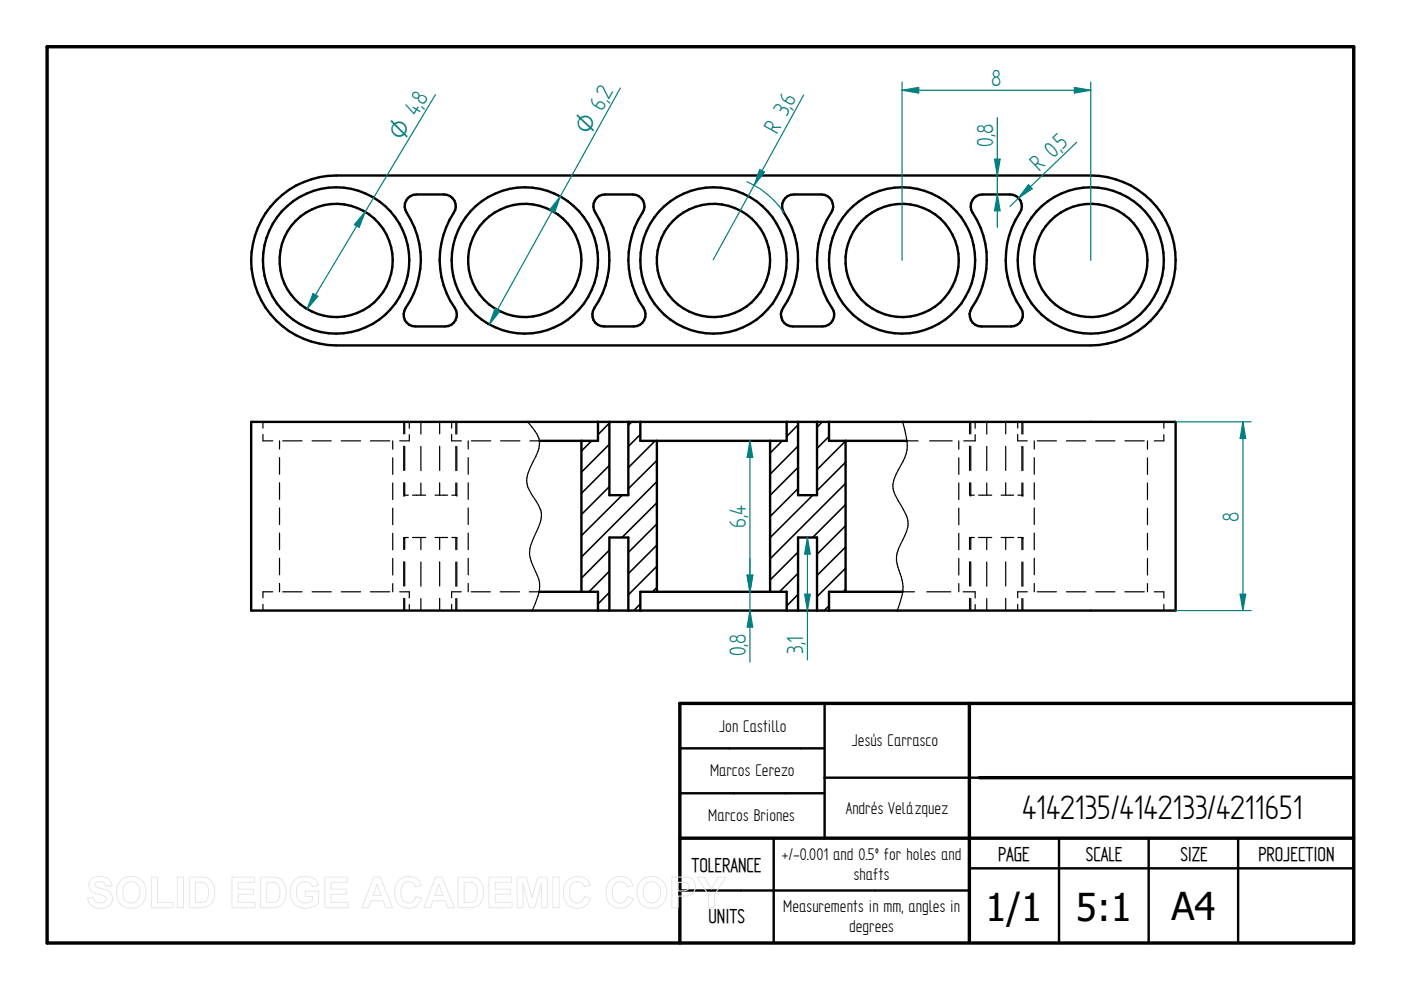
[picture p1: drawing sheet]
<svg xmlns="http://www.w3.org/2000/svg" width="297mm" height="210mm" viewBox="0 0 297 210" stroke-linecap="round" stroke-linejoin="round" font-family="sans-serif">
<path d="M10 9.9h277v190h-277zM205.5 149.1v50.5M287 149.1h-142.9v50.8M144.1 177.7h142.9M207.6 164.9h79.4" fill="none" stroke="#000" stroke-width=".72"/>
<g fill="none" stroke="#000" stroke-width=".51">
<path d="M58.5 42.5a18.2 18.2 0 0 1 12.8-5.3h160a18 18 0 0 1 18 18 18 18 0 0 1-18 18h-160a18 18 0 0 1-16.6-11.1 18 18 0 0 1 3.8-19.6zM86.5 42l1.1-.7 .7-.1h5.8a2.48 2.48 0 0 1 2.1 3.9 17.9 17.9 0 0 0 .2 20.2 2.52 2.52 0 0 1-2 3.9h-6.3a2.49 2.49 0 0 1-2.3-1.3 2.49 2.49 0 0 1 .2-2.6 18.2 18.2 0 0 0-.1-20.8 2.42 2.42 0 0 1 .6-2.5zM126.5 42l.5-.4 1.3-.4h5.9a2.48 2.48 0 0 1 2 3.9 17.9 17.9 0 0 0 .2 20.2 2.52 2.52 0 0 1-2 3.9h-6.3a2.49 2.49 0 0 1-2.3-1.3 2.49 2.49 0 0 1 .2-2.6 18.4 18.4 0 0 0-.1-20.8 2.42 2.42 0 0 1 .6-2.5zM166.5 42l.5-.4 1.3-.4h5.9a2.48 2.48 0 0 1 2 3.9 18.3 18.3 0 0 0 .5 20.8 2.5 2.5 0 0 1-2.3 3.3h-6.3a2.49 2.49 0 0 1-2.1-3.9 18 18 0 0 0 .2-20.2 2.57 2.57 0 0 1 .3-3.1zM206.5 42l.5-.4 1.3-.4h5.9a2.48 2.48 0 0 1 2 3.9 18.3 18.3 0 0 0 .5 20.8 2.5 2.5 0 0 1-2.3 3.3h-6.3a2.49 2.49 0 0 1-2.1-3.9 18.3 18.3 0 0 0-.1-20.8 2.57 2.57 0 0 1 .6-2.5zM53.3 89.5h196v40h-196zM123.3 93.5v32M126.8 89.5v4h-12.4M133.2 89.5v15.5h-4v-15.5M139.3 93.5v32M163.3 93.5v32M166.8 89.5v4h-31v-4"/>
<path d="M173.2 89.5v15.5h-4v-15.5M175.8 89.5v4h16.5M179.3 93.5v32M114.3 125.5h12.5v4M129.2 129.5v-15.5h4v15.5M166.8 129.5v-4h-31v4M173.2 129.5v-15.5h-4v15.5M191.4 125.5h-15.6v4M144.1 158.7h30.7M174.8 149.1v28.6M144.1 168.2h30.7M164 177.7v22.2"/>
<path d="M207.6 164.9h-32.8M224.5 177.7v22.2M243.5 177.7v22.2M262.5 177.7v22.2M144.1 188.8h61.4M205.5 184.1h81.5"/>
<circle cx="71.3" cy="55.2" r="15.5"/>
<circle cx="71.3" cy="55.2" r="12"/>
<circle cx="111.3" cy="55.2" r="15.5"/>
<circle cx="111.3" cy="55.2" r="12"/>
<circle cx="151.3" cy="55.2" r="12"/>
<circle cx="151.3" cy="55.2" r="15.5"/>
<circle cx="191.2" cy="55.2" r="15.5"/>
<circle cx="191.3" cy="55.2" r="12"/>
<circle cx="231.3" cy="55.2" r="15.5"/>
<circle cx="231.3" cy="55.2" r="12"/>
</g>
<g fill="none" stroke="#000" stroke-width=".34">
<path d="M125.4 93.5l-2.1 2.1M129.2 89.7l-2.4 2.5M129.2 94.2l-5.9 5.9M129.2 98.7l-5.9 5.9M133.9 89.5l-.7 .7M135.8 92.1l-2.6 2.6M138.9 93.5l-5.7 5.6M139.3 97.6l-6.1 6M165.9 93.5l-2.6 2.6M169.2 90.1l-2.4 2.4M169.2 94.6l-5.9 5.9M169.2 99.1l-5.9 5.9"/>
<path d="M174.3 89.5l-1.1 1.1M175.8 92.5l-2.6 2.6M179.3 93.5l-6.1 6.1M179.3 98l-6.1 6.1M129.2 103.2l-5.9 5.9M129.2 116.6l-5.9 6M131.9 105l-8.6 8.6M139.3 106.6l-7.4 7.4M139.3 102.1l-16 16M139.3 111.1l-6.1 6M139.3 115.6l-6.1 6M169.2 103.6l-5.9 5.9"/>
<path d="M169.2 117.1l-5.9 5.9M172.3 105l-9 9M179.3 111.5l-6.1 6M179.3 116l-6.1 6M179.3 107l-7 7M179.3 102.5l-16 16M129.2 121.1l-4.3 4.4M129.2 125.6l-2.4 2.5M135.8 128.1l-1.4 1.4M139.3 124.5l-1 1M139.3 120.1l-6.1 6M169.2 121.5l-3.9 4"/>
<path d="M169.2 126l-2.4 2.5M175.8 128.4l-1.1 1.1M179.3 120.5l-6.1 6M179.3 125l-.5 .5"/>
</g>
<g fill="none" stroke="#000" stroke-width=".25">
<path d="M55.7 92.1v1.4h2.1M55.7 89.5v1.3M59.3 93.5v1.7M59.3 97v3.5M59.9 93.5h4.1M66.2 93.5h4M72.3 93.5h4.2M78.5 93.5h4.1M83.3 93.5v1.7M83.3 97.1v3.5M85.6 89.5v2.5M85.6 94.6v5.1"/>
<path d="M85.8 89.5v2.5M85.8 94.6v5.1M86.8 92.2v1.3h-2.1M86.8 89.5v1.3M89.2 89.5v2.5M89.2 94.7v5.1M93.2 89.5v2.5M93.2 94.6v5.1M95.8 92.1v1.4h2M95.8 89.5v1.3M96.6 89.5v2.5M96.6 94.7v5.1"/>
<path d="M96.9 89.5v2.5M96.9 94.7v5.1M99.3 93.5v1.7M99.3 97v3.5M99.9 93.5h4.2M106.1 93.5h4.1M111.9 89.5l1.9 2.4 .6 1.6M112.3 93.5h2.1M114.4 93.5v.5a7 7 0 0 1-1.4 3.9l-.5 1.1a5 5 0 0 0 .2 5.8l1 1.5a4.9 4.9 0 0 1 .4 5.6l-1 2.2a6.3 6.3 0 0 0 .1 6.4 7.2 7.2 0 0 1 1.2 4.5 17 17 0 0 1-1.5 4.5M191.4 89.5a16.8 16.8 0 0 1 .9 5.8 11.4 11.4 0 0 1-1.8 4.4 5.3 5.3 0 0 0-.8 4.9l1.8 3.4a5.1 5.1 0 0 1 .3 5.6l-.4 .9a6.5 6.5 0 0 0-1 5.7 9.8 9.8 0 0 1 .8 6.3l-1 3M192.3 93.5h2.3M197.1 93.5h4.8"/>
<path d="M203.3 93.5v1.7M203.3 97.1v3.5M205.6 89.5v2.5M205.6 94.6v5.1M205.8 89.5v2.5M205.8 94.6v5.1M206.8 92.2v1.3h-2.5M206.8 89.5v1.3M209.2 89.5v2.5M209.2 94.7v5.1M213.2 89.5v2.5M213.2 94.6v5.1"/>
<path d="M215.8 92.1v1.4h2M215.8 89.5v1.3M216.7 89.5v2.5M216.7 94.7v5.1M216.9 89.5v2.5M216.9 94.7v5.1M219.3 93.5v1.7M219.3 97v3.5M219.9 93.5h4.1M226.1 93.5h4.1M232.3 93.5h4.1M238.5 93.5h4.1"/>
<path d="M243.3 93.5v1.8M243.3 97.1v3.5M246.8 92.2v1.3h-2.1M246.8 89.5v1.3M59.3 102.4v3.5M59.3 107.7v3.5M59.3 113v3.5M59.3 118.4v3.5M83.3 102.4v3.5M83.3 107.7v3.6M83.3 113.1v3.5M83.3 118.4v3.5"/>
<path d="M85.6 102.4v2.6M85.6 114v2.5M85.6 119.1v5.1M85.6 105h.1M85.6 114h.1M85.8 105h.1M85.8 114h.8M85.8 105h.8M85.8 102.4v2.6M85.8 114h.1M85.8 114v2.5M85.8 119.1v5.1"/>
<path d="M87.5 114h2.8M89.2 102.4v2.6M89.2 114v2.5M89.2 119.2v5.1M90.3 105h-2.8M92.2 105h2.7M92.2 114h2.7M93.2 102.4v2.6M93.2 114v2.5M93.2 119.1v5.1M95.8 105h.9M95.8 114h.9"/>
<path d="M96.6 102.4v2.6M96.6 114v2.5M96.6 119.2v5.1M96.9 105h.1M96.9 114h.1M96.9 102.4v2.6M96.9 114v2.5M96.9 119.2v5.1M99.3 102.4v3.5M99.3 107.7v3.5M99.3 113v3.5M99.3 118.4v3.5"/>
<path d="M203.3 102.4v3.5M203.3 107.7v3.6M203.3 113.1v3.5M203.3 118.4v3.5M205.6 102.4l.1 2.6M205.6 119.1v5.1M205.7 114l-.1 2.5M205.8 114h.1M205.8 114h.8M205.8 105h.1M205.8 105h.8M205.8 102.4v2.6"/>
<path d="M205.8 114v2.5M205.8 119.1v5.1M207.5 114h2.8M207.5 105h2.8M209.2 102.4v2.6M209.2 114v2.5M209.2 119.2v5.1M212.3 114h2.6M212.3 105h2.6M213.2 102.4v2.6M213.2 114v2.5M213.2 119.1v5.1"/>
<path d="M215.8 114h.9M215.8 105h.9M216.7 102.4v2.6M216.7 114v2.5M216.7 119.2v5.1M216.7 114h.1M216.7 105h.1M216.9 114h.1M216.9 105h.1M216.9 102.4v2.6M216.9 114v2.5M216.9 119.2v5.1"/>
<path d="M219.3 102.4v3.5M219.3 107.7v3.5M219.3 113v3.5M219.3 118.4v3.5M243.3 102.4v3.5M243.3 107.7v3.6M243.3 113.1v3.5M243.3 118.4v3.5M55.7 128.1v1.4M57.8 125.5h-2.1v1.2M59.3 123.7v1.8M59.9 125.5h4.1"/>
<path d="M66.2 125.5h4M72.3 125.5h4.2M78.5 125.5h4.1M83.3 123.7v1.8M84.7 125.5h2.1v1.3M85.6 126.9v2.6M85.8 126.9v2.6M86.8 128.2v1.3M89.2 126.9v2.6M93.2 126.9v2.6M95.8 128.1v1.4M96.6 126.9v2.6"/>
<path d="M96.9 126.9v2.6M97.8 125.5h-2v1.2M99.3 123.7v1.8M99.9 125.5h4.1M106 125.5h4.1M112.2 125.5h2.1M191.4 125.5h2.5M196.5 125.5h5.1M203.3 123.7v1.8M204.2 125.5h2.6v1.3M205.6 126.9v2.6M205.8 126.9v2.6"/>
<path d="M206.8 128.2v1.3M209.2 126.9v2.6M213.2 126.9v2.6M215.8 128.1v1.4M216.7 126.9v2.6M216.9 126.9v2.6M217.8 125.5h-2v1.2M219.3 123.7v1.8M219.9 125.5h4.1M226.1 125.5h4.1M232.3 125.5h4.1M238.5 125.5h4.1"/>
<path d="M243.3 123.7v1.8M244.7 125.5h2.1v1.3M246.8 128.2v1.3"/>
</g>
<path d="M218.1 39.2l.8 .8-3 2zM228.3 30.2l-14.1 13.5" fill="none" stroke="#008080" stroke-width=".25"/>
<path d="M218.1 39.2l.8 .8-3 2z" fill="#008080"/>
<path d="M92.3 20.1l-27.2 45.4M66.4 62.2l1 .6-2.3 2.7z" fill="none" stroke="#008080" stroke-width=".25"/>
<path d="M66.4 62.2l1 .6-2.3 2.7z" fill="#008080"/>
<path d="M77.4 44.9l-1.2 3.3-1.1-.6z" fill="none" stroke="#008080" stroke-width=".25"/>
<path d="M77.4 44.9l-1.2 3.3-1.1-.6z" fill="#008080"/>
<path d="M131.5 18.7l-27.7 50.1M104.9 65.4l1.1 .6-2.2 2.8z" fill="none" stroke="#008080" stroke-width=".25"/>
<path d="M104.9 65.4l1.1 .6-2.2 2.8z" fill="#008080"/>
<path d="M118.8 41.7l-1.2 3.3-1-.6z" fill="none" stroke="#008080" stroke-width=".25"/>
<path d="M118.8 41.7l-1.2 3.3-1-.6z" fill="#008080"/>
<path d="M158.3 38.5l1.6 .8M159.9 39.3a18.3 18.3 0 0 1 6.3 5.8M161.1 35.9l1 .6-2.2 2.8zM170.4 20.2l-19.2 34.9" fill="none" stroke="#008080" stroke-width=".25"/>
<path d="M161.1 35.9l1 .6-2.2 2.8z" fill="#008080"/>
<path d="M211.5 41.2l.5 3.5h-1.1z" fill="none" stroke="#008080" stroke-width=".25"/>
<path d="M211.5 41.2l.5 3.5h-1.1z" fill="#008080"/>
<path d="M210.9 33.7h1.1l-.5 3.5z" fill="none" stroke="#008080" stroke-width=".25"/>
<path d="M210.9 33.7h1.1l-.5 3.5z" fill="#008080"/>
<path d="M211.5 24.9v23.3M159 129.5l.6 3.5h-1.2z" fill="none" stroke="#008080" stroke-width=".25"/>
<path d="M159 129.5l.6 3.5h-1.2z" fill="#008080"/>
<path d="M158.4 122h1.2l-.6 3.5z" fill="none" stroke="#008080" stroke-width=".25"/>
<path d="M158.4 122h1.2l-.6 3.5z" fill="#008080"/>
<path d="M159 93.5l.6 3.5h-1.2zM159 118.4v22" fill="none" stroke="#008080" stroke-width=".25"/>
<path d="M159 93.5l.6 3.5h-1.2z" fill="#008080"/>
<path d="M158.4 122h1.2l-.6 3.5z" fill="none" stroke="#008080" stroke-width=".25"/>
<path d="M158.4 122h1.2l-.6 3.5z" fill="#008080"/>
<path d="M159 93.5v32M170.6 126h1.2l-.6 3.5z" fill="none" stroke="#008080" stroke-width=".25"/>
<path d="M170.6 126h1.2l-.6 3.5z" fill="#008080"/>
<path d="M171.2 114l.6 3.5h-1.2z" fill="none" stroke="#008080" stroke-width=".25"/>
<path d="M171.2 114l.6 3.5h-1.2z" fill="#008080"/>
<path d="M249.3 89.5h16M171.2 114v25.9M249.3 129.5h16M262.9 126h1.2l-.6 3.5z" fill="none" stroke="#008080" stroke-width=".25"/>
<path d="M262.9 126h1.2l-.6 3.5z" fill="#008080"/>
<path d="M263.5 89.5l.6 3.5h-1.2z" fill="none" stroke="#008080" stroke-width=".25"/>
<path d="M263.5 89.5l.6 3.5h-1.2z" fill="#008080"/>
<path d="M191.3 19.1l3.5-.6v1.2zM191.3 17.4v37.8M231.3 17.4v37.8M263.5 89.5v40" fill="none" stroke="#008080" stroke-width=".25"/>
<path d="M191.3 19.1l3.5-.6v1.2z" fill="#008080"/>
<path d="M227.8 18.5l3.5 .6-3.5 .6z" fill="none" stroke="#008080" stroke-width=".25"/>
<path d="M227.8 18.5l3.5 .6-3.5 .6z" fill="#008080"/>
<path d="M191.3 19.1h40" fill="none" stroke="#008080" stroke-width=".25"/>
<g fill="none" stroke="#e6e6e6" stroke-width=".21">
<path d="M19.3 186.5a3.1 3.1 0 0 1 4 .2l.4 1.1-1.3 .1a1.28 1.28 0 0 0-1-1 1.28 1.28 0 0 0-1.3 .5v.4a5.6 5.6 0 0 0 2.5 .9 1.98 1.98 0 0 1 1.2 2.4 1.98 1.98 0 0 1-2.2 1.5 2.48 2.48 0 0 1-3-2.2l1.2-.2a1.44 1.44 0 0 0 1.3 1.3 1.44 1.44 0 0 0 1.5-.9 1.18 1.18 0 0 0-1.4-.9 2.36 2.36 0 0 1-2.4-2l.1-.7zM25.8 186.5a3.3 3.3 0 0 1 3.9-.1 3.3 3.3 0 0 1 1.2 3.8 3.2 3.2 0 0 1-3.8 2.3 3.2 3.2 0 0 1-2.4-3.8 3 3 0 0 1 1.1-2.2zM26.5 187.5a1.87 1.87 0 0 1 2.2-.4 1.87 1.87 0 0 1 1 2.1 1.87 1.87 0 0 1-1.8 2.3 1.87 1.87 0 0 1-1.9-2.3l.1-.8zM32.1 186h1.3v5.3h3.3v1.1h-4.6zM37.6 186h1.3v6.4h-1.3zM40.1 186h2.4a2.79 2.79 0 0 1 3 3.3 2.79 2.79 0 0 1-2.9 3.1h-2.5zM41.4 187.1a2.64 2.64 0 0 1 2.5 .5 3.3 3.3 0 0 1-.3 3.5l-.8 .2h-1.4zM49.2 186h4.8v1.1h-3.5v1.4h3.2v1.1h-3.2v1.7h3.6v1.1h-4.9zM55.2 186h2.4a2.79 2.79 0 0 1 3.1 3.3 2.79 2.79 0 0 1-3 3.1h-2.5zM56.6 187.1a2.64 2.64 0 0 1 2.4 .5 3.3 3.3 0 0 1-.3 3.5l-.8 .2h-1.3zM62.3 186.8a3.6 3.6 0 0 1 4.6-.2l.6 1.1-1.3 .3a1.8 1.8 0 0 0-2.2-1 1.8 1.8 0 0 0-1.2 2.1 2.01 2.01 0 0 0 1.1 2.2 2.01 2.01 0 0 0 2.3-.4v-.8h-1.5v-1.1h2.9v2.6a3.8 3.8 0 0 1-5.5-.3 4 4 0 0 1 .2-4.5zM68.9 186h4.8v1.1h-3.5v1.4h3.2v1.1h-3.2v1.7h3.6v1.1h-4.9z"/>
<path d="M79.2 186h1.4l2.6 6.4h-1.4l-.6-1.4h-2.5l-.6 1.4h-1.4zM79.9 187.5l.9 2.4h-1.7zM84.5 186.7a2.87 2.87 0 0 1 4.9 1l-1.3 .3a1.6 1.6 0 0 0-1.8-1 1.6 1.6 0 0 0-1.3 1.7 2.19 2.19 0 0 0 1.3 2.7 1.55 1.55 0 0 0 1.9-1.3l1.2 .4a2.93 2.93 0 0 1-3.4 2 2.93 2.93 0 0 1-2.3-3.3v-.6a3.2 3.2 0 0 1 .8-1.9zM92.3 186h1.4l2.6 6.4h-1.4l-.5-1.4h-2.6l-.5 1.4h-1.4zM93 187.5l.9 2.4h-1.7zM97.1 186h2.4a2.79 2.79 0 0 1 3 3.3 2.79 2.79 0 0 1-2.9 3.1h-2.5zM98.4 187.1a2.64 2.64 0 0 1 2.4 .5 3.3 3.3 0 0 1-.2 3.5l-.9 .2h-1.3zM103.7 186h4.8v1.1h-3.5v1.4h3.2v1.1h-3.2v1.7h3.6v1.1h-4.9zM109.6 186h2l1.2 4.4 1.2-4.4h2v6.4h-1.2v-5.1l-1.4 5.1h-1.2l-1.3-5.1v5.1h-1.3zM117.2 186h1.3v6.4h-1.3zM120.3 186.7a2.87 2.87 0 0 1 4.8 1l-1.2 .3a1.6 1.6 0 0 0-1.9-1 1.6 1.6 0 0 0-1.2 1.7 2.19 2.19 0 0 0 1.3 2.7 1.55 1.55 0 0 0 1.8-1.3l1.3 .4a2.93 2.93 0 0 1-3.5 2 2.93 2.93 0 0 1-2.2-3.3v-.6a3.2 3.2 0 0 1 .8-1.9zM129.3 186.7a2.87 2.87 0 0 1 4.9 1l-1.2 .3a1.6 1.6 0 0 0-1.9-1 1.6 1.6 0 0 0-1.3 1.7 2.19 2.19 0 0 0 1.3 2.7 1.55 1.55 0 0 0 1.9-1.3l1.2 .4a2.93 2.93 0 0 1-3.4 2 2.93 2.93 0 0 1-2.3-3.3l.1-.6a3.2 3.2 0 0 1 .7-1.9z"/>
<path d="M136.2 186.5a3.3 3.3 0 0 1 3.9-.1 3.3 3.3 0 0 1 1.1 3.8 3.2 3.2 0 0 1-3.7 2.3 3.2 3.2 0 0 1-2.4-3.8 3 3 0 0 1 1.1-2.2zM136.9 187.5a1.87 1.87 0 0 1 2.2-.4 1.87 1.87 0 0 1 .9 2.1 1.87 1.87 0 0 1-1.8 2.3 1.87 1.87 0 0 1-1.8-2.3l.1-.8zM142.4 186h2.1a2.5 2.5 0 0 1 2.7 1 2.08 2.08 0 0 1-.1 2.2 2.08 2.08 0 0 1-2.1 .8h-1.2v2.4h-1.4zM143.8 187.1h.6a1.28 1.28 0 0 1 1.7 .9 1.22 1.22 0 0 1-1.6 .9h-.7zM147.8 186h1.5l1.6 2.5 1.4-2.5h1.6l-2.4 3.7v2.7h-1.3v-2.7z"/>
</g>
<g font-size="8.1">
<text x="216.7" y="173.7">4142135/4142133/4211651</text>
<text x="208.9" y="195.3">1/1</text>
<text x="228.1" y="195.3">5:1</text>
<text x="248.4" y="195.1">A4</text>
</g>
<g font-size="5.6" fill="#008080">
<text x="89.8" y="22.6" transform="rotate(-59 89.8 22.6)">8</text>
<text x="129.1" y="21.2" transform="rotate(-61 129.1 21.2)">2</text>
<text x="168" y="22.7" transform="rotate(-61 168 22.7)">6</text>
<text x="210.1" y="18.2">8</text>
<text x="164.8" y="28.5" transform="rotate(-61 164.8 28.5)">R 3,</text>
<text x="210.6" y="31.1" transform="rotate(-90 210.6 31.1)">0,8</text>
<text x="225.3" y="31.8" transform="rotate(-44 225.3 31.8)">5</text>
<text x="220.3" y="36.5" transform="rotate(-44 220.3 36.5)">R 0,</text>
<text x="158.2" y="111.9" transform="rotate(-90 158.2 111.9)">6,4</text>
<text x="262.6" y="110.6" transform="rotate(-90 262.6 110.6)">8</text>
<text x="158.2" y="139.1" transform="rotate(-90 158.2 139.1)">0,8</text>
<text x="170.3" y="138.7" transform="rotate(-90 170.3 138.7)">3,1</text>
</g>
<g font-size="5.4" fill="#008080">
<text x="124.9" y="28.9" transform="rotate(-61 124.9 28.9)">O 6,</text>
<text x="85.3" y="30" transform="rotate(-59 85.3 30)">O 4,</text>
</g>
<g font-size="4.8">
<text x="146.6" y="184.8">TOLERANCE</text>
<text x="211.6" y="182.5">PAGE</text>
<text x="230.2" y="182.5">SCALE</text>
<text x="250.3" y="182.5">SIZE</text>
<text x="266.8" y="182.5">PROJECTION</text>
<text x="150.2" y="195.8">UNITS</text>
</g>
<g font-size="4.1">
<text x="152.5" y="155.1">Jon Castillo</text>
<text x="180.6" y="158.2">Jesús Carrasco</text>
<text x="150.5" y="164.5">Marcos Cerezo</text>
<text x="179.3" y="172.6">Andrés Velázquez</text>
<text x="150.2" y="174.1">Marcos Briones</text>
<text x="165.8" y="182.4">+/-0.001 and 0.5º for holes and</text>
<text x="181" y="186.6">shafts</text>
<text x="166.1" y="193.5">Measurements in mm, angles in</text>
<text x="180" y="197.6">degrees</text>
</g>
</svg>
